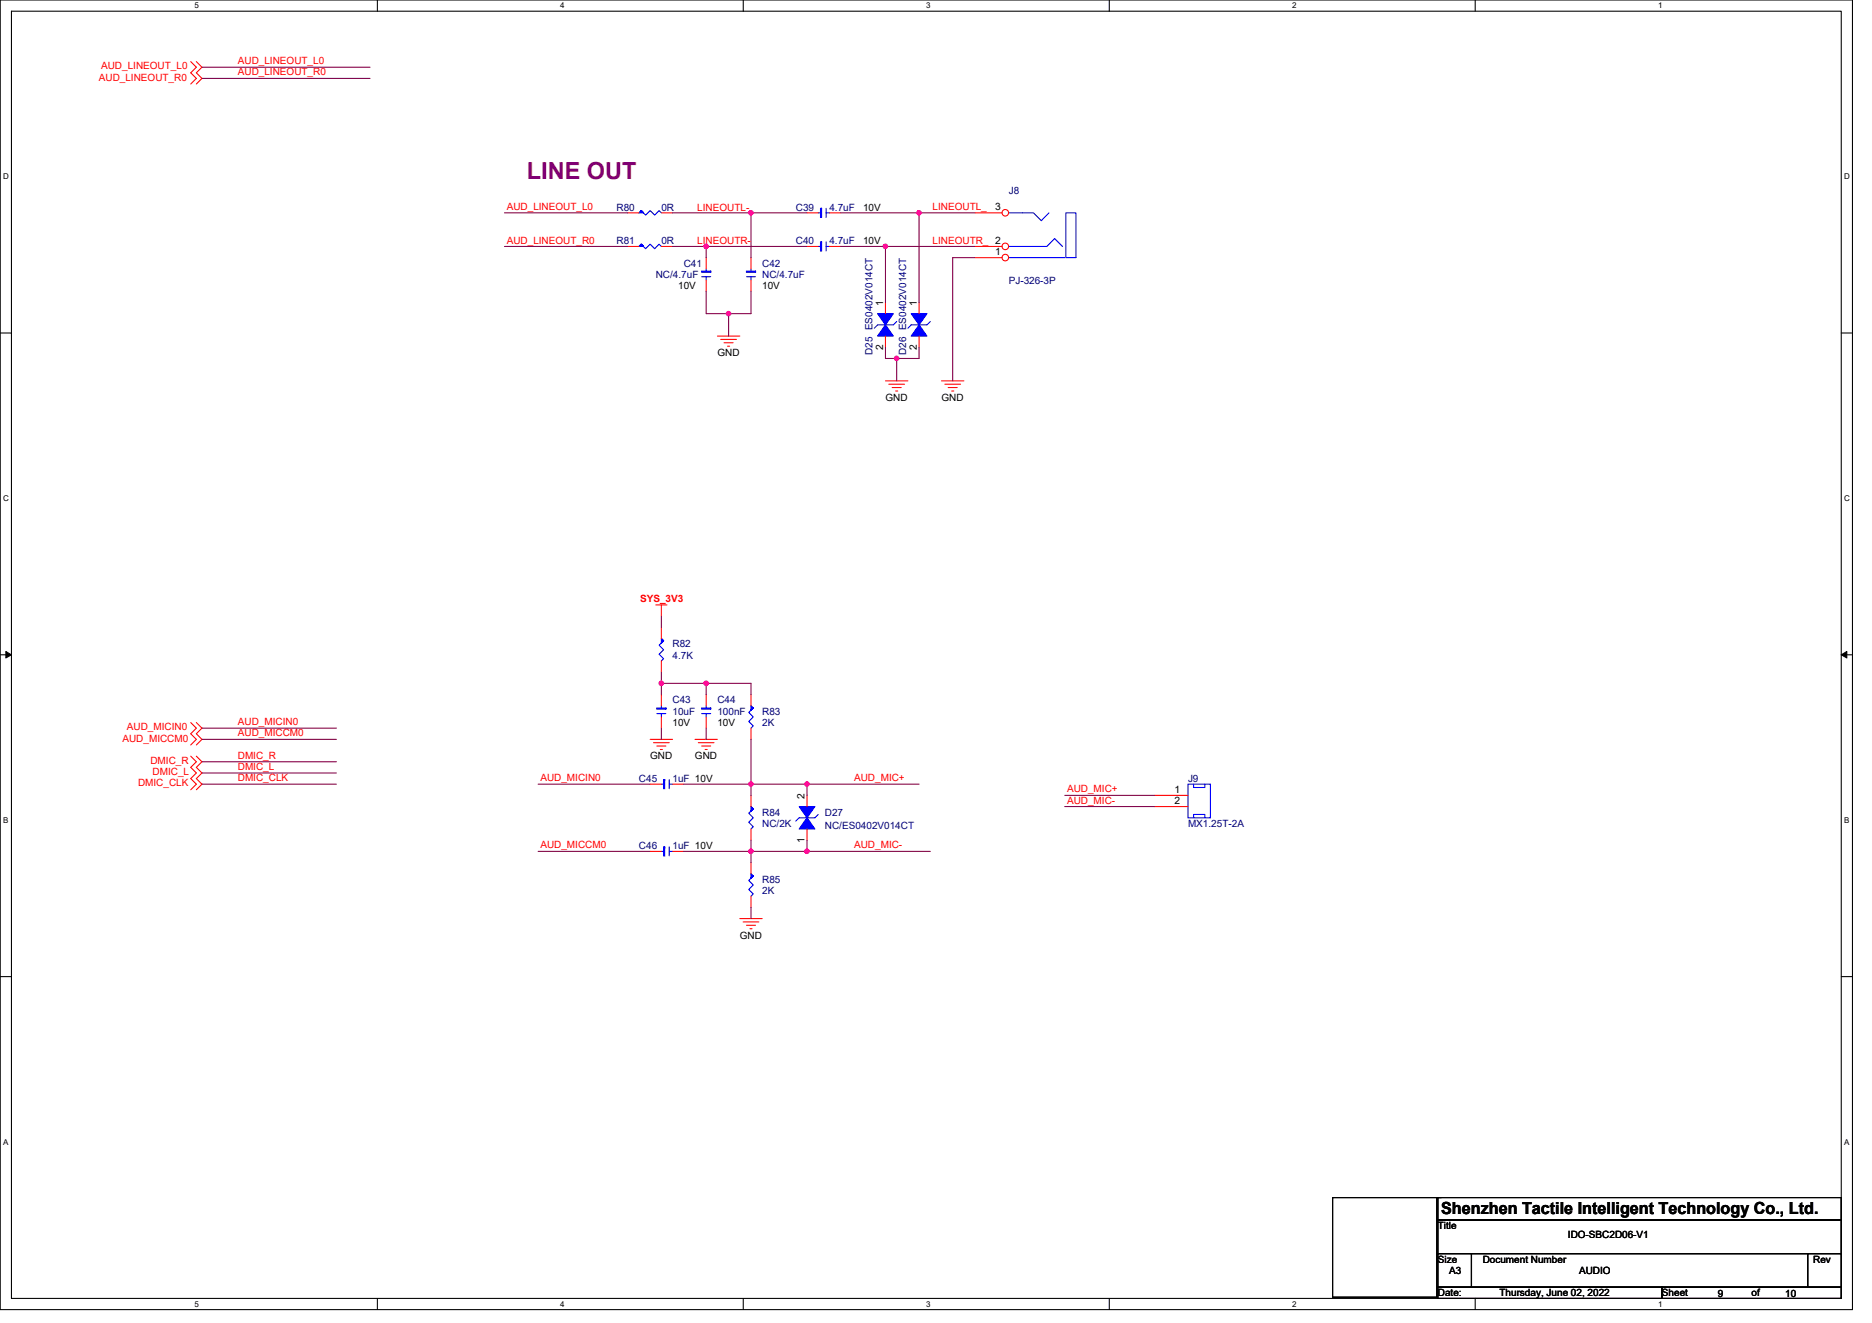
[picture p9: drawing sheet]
<svg xmlns="http://www.w3.org/2000/svg" width="297mm" height="210mm" viewBox="0 0 297 210" stroke-linecap="round" stroke-linejoin="round" font-family="sans-serif">
<path d="M0 0h293.9v207.9h-293.9zM1.8 1.8h290.4v204.3h-290.4z" fill="none" stroke="#000" stroke-width=".17"/>
<g fill="#fff">
<path d="M30.8 .2h.7v1.4h-.7z"/>
<path d="M30.8 206.3h.7v1.4h-.7z"/>
</g>
<path d="M59.9 0v1.8M59.9 206.1v1.8" fill="none" stroke="#000" stroke-width=".17"/>
<g fill="#fff">
<path d="M88.9 .2h.7v1.4h-.7z"/>
<path d="M88.9 206.3h.7v1.4h-.7z"/>
</g>
<path d="M117.9 0v1.8M117.9 206.1v1.8" fill="none" stroke="#000" stroke-width=".17"/>
<g fill="#fff">
<path d="M147 .2h.7v1.4h-.7z"/>
<path d="M147 206.3h.7v1.4h-.7z"/>
</g>
<path d="M176 0v1.8M176 206.1v1.8" fill="none" stroke="#000" stroke-width=".17"/>
<g fill="#fff">
<path d="M205 .2h.7v1.4h-.7z"/>
<path d="M205 206.3h.7v1.4h-.7z"/>
</g>
<path d="M234.1 0v1.8M234.1 206.1v1.8" fill="none" stroke="#000" stroke-width=".17"/>
<g fill="#fff">
<path d="M263.1 .2h.7v1.4h-.7z"/>
<path d="M263.1 206.3h.7v1.4h-.7z"/>
<path d="M.5 27.3h.9v1.4h-.9z"/>
<path d="M292.6 27.3h.9v1.4h-.9z"/>
<path d="M.5 78.4h.9v1.4h-.9z"/>
<path d="M292.6 78.4h.9v1.4h-.9z"/>
</g>
<path d="M0 52.9h1.8M292.2 52.9h1.7" fill="none" stroke="#000" stroke-width=".17"/>
<g fill="#fff">
<path d="M.5 129.5h.8v1.4h-.8z"/>
<path d="M292.6 129.5h.9v1.4h-.9z"/>
</g>
<path d="M0 103.9h1.8M292.2 103.9h1.7" fill="none" stroke="#000" stroke-width=".17"/>
<path d="M.9 103.4l.9 .5-.9 .5zM292.2 103.9l.8-.5v1z" fill="#000" stroke="#000" stroke-width=".16"/>
<g fill="#fff">
<path d="M.5 180.5h.8v1.4h-.8z"/>
<path d="M292.6 180.5h.9v1.4h-.9z"/>
</g>
<path d="M0 155h1.8M292.2 155h1.7M211.5 190.1h16.5v15.8h-16.5zM228.2 190.1h64v3.5h-64zM228.2 193.6h64v5.4h-64zM228.2 199h5.3v5.3h-5.3zM228.2 190.1h.5M233.5 199h53.3v5.3h-53.3zM286.8 199h5.4v5.3h-5.4zM228.2 204.3h35.5v1.8h-35.5zM263.7 204.3h28.5v1.8h-28.5z" fill="none" stroke="#000" stroke-width=".17"/>
<g fill="none" stroke="#f00" stroke-width=".17">
<path d="M30.3 9.8l.9 .9-.9 .9 .9 .8-.9 .9M31.2 9.8l.8 .9-.8 .9 .8 .8-.8 .9M99.6 33.8h1.8M99.6 39.1h1.8M104.9 33.8h1.8M104.9 39.1h1.8M128.1 33.8h1.7M128.1 39.1h1.7M131.6 33.8h1.8M131.6 39.1h1.8M112.1 40.9v1.8M112.1 44.4v1.8"/>
<path d="M113.8 53.3h3.6M114.4 53.9h2.5M114.9 54.4h1.4M115.4 54.9h.4M140.5 48v1.8M140.5 53.3v1.8M145.8 48v1.8M145.8 53.3v1.8M140.5 60.5h3.6M141 61h2.5M141.6 61.5h1.4M142.1 62.1h.3"/>
<path d="M149.4 60.5h3.5M149.9 61h2.5M150.4 61.5h1.5M151 62.1h.3M104.1 96h1.7M104.9 96v1.8M104.9 99.6v1.7M30.3 114.7l.9 .9-.9 .9 .9 .8-.9 .9M31.2 114.7l.8 .9-.8 .9 .8 .8-.8 .9M103.2 117.3h3.5M103.7 117.9h2.5M104.2 118.4h1.5"/>
<path d="M104.8 119h.3M104.9 110.2v1.8M104.9 113.8v1.8M104.9 104.9v1.8M110.3 117.3h3.5M110.8 117.9h2.5M111.3 118.4h1.5M111.9 119h.3M112.1 110.2v1.8M112.1 113.8v1.8M119.2 110.2v1.8M119.2 115.6v1.7"/>
<path d="M30.3 120l.9 .9-.9 .9 .9 .9-.9 .9 .9 .9-.9 .8M31.2 120l.8 .9-.8 .9 .8 .9-.8 .9 .8 .9-.8 .8M103.2 135.1h1.7M103.2 124.5h1.7M106.7 135.1h1.8M106.7 124.5h1.8M119.2 136.9v1.8M119.2 126.2v1.8M119.2 131.6v1.7M128.1 131.6v1.7M128.1 126.2v1.8M183.2 126.2h5.3"/>
<path d="M183.2 128h5.3M117.4 145.8h3.5M117.9 146.3h2.5M118.4 146.9h1.5M119 147.4h.3M119.2 142.2v1.8"/>
</g>
<g fill="none" stroke="#00f" stroke-width=".17">
<path d="M101.4 33.8l.3-.4 .7 .7 .8-.7 .7 .7 .7-.7 .3 .4M101.4 39.1l.3-.3 .7 .7 .8-.7 .7 .7 .7-.7 .3 .3M129.8 33.8h.4M129.8 39.1h.4M131.1 33.8h.5M131.1 33.1v1.4M131.1 39.1h.5M131.1 38.4v1.4M160.1 39.1h6l1.2-1.2 1.3 1.2M160.1 33.8h3.9l1.2 1.2 1.3-1.2M169.1 33.8h1.6v7.1h-1.6zM111.3 43.9h1.5"/>
<path d="M112.1 43.9v.5M112.1 42.7v.3M142.3 51l-.6 .6h-2.4l-.6 .5M147.6 51l-.5 .6h-2.5l-.5 .5M160.1 40.9h8.8M104.2 113.3h1.5M104.9 113.3v.5M104.9 112v.4M104.9 101.3l.4 .4-.7 .7 .7 .7-.7 .7 .7 .7-.4 .4M111.3 113.3h1.5M112.1 113.3v.5M112.1 112v.4"/>
<path d="M119.2 112l.3 .4-.7 .7 .7 .7-.7 .7 .7 .7-.3 .4M104.9 135.1h.4M104.9 124.5h.4M106.2 135.1h.5M106.2 134.4v1.4M106.2 124.5h.5M106.2 123.7v1.5M119.2 138.7l.3 .3-.7 .7 .7 .8-.7 .7 .7 .7-.3 .3M119.2 128l.3 .4-.7 .7 .7 .7-.7 .7 .7 .7-.3 .4M129.8 129.3l-.5 .5h-2.5l-.5 .5M188.5 124.5h3.6v5.3h-3.6zM189.4 129.8v-.5h1.8v.5"/>
<path d="M189.4 124.5v.5h1.8v-.5"/>
</g>
<g fill="#00f" stroke="#00f" stroke-width=".17">
<path d="M105.3 134.4v1.4h.2v-1.4z" fill-rule="evenodd"/>
<path d="M105.3 123.7v1.5h.2v-1.5z" fill-rule="evenodd"/>
<path d="M126.8 128h2.5l-1.2 1.8z" fill-rule="evenodd"/>
<path d="M128.1 129.8l1.2 1.8h-2.5z" fill-rule="evenodd"/>
<path d="M130.2 33.1v1.4h.2v-1.4z" fill-rule="evenodd"/>
<path d="M140.5 51.6l1.2 1.7h-2.4z" fill-rule="evenodd"/>
<path d="M139.3 49.8h2.4l-1.2 1.8z" fill-rule="evenodd"/>
<path d="M119.2 112l.3 .4-.3 .3 .3-.3-.3 .3z" fill-rule="evenodd"/>
<path d="M130.2 38.4v1.4h.2v-1.4z" fill-rule="evenodd"/>
<path d="M119.2 138.7l.3 .3-.3 .4 .3-.4-.3 .4z" fill-rule="evenodd"/>
<path d="M111.3 112.4v.1h1.5v-.1z" fill-rule="evenodd"/>
<path d="M101.7 33.4l.4 .4h-.7l.3-.4 .4 .4z" fill-rule="evenodd"/>
<path d="M145.8 51.6l1.3 1.7h-2.5z" fill-rule="evenodd"/>
<path d="M144.6 49.8h2.5l-1.3 1.8z" fill-rule="evenodd"/>
<path d="M119.2 128l.3 .4-.3 .3 .3-.3-.3 .3z" fill-rule="evenodd"/>
<path d="M101.7 38.8l.4 .3h-.7l.3-.3 .4 .3z" fill-rule="evenodd"/>
<path d="M104.2 112.4v.1h1.5v-.1z" fill-rule="evenodd"/>
<path d="M111.3 43v.2h1.5v-.2z" fill-rule="evenodd"/>
<path d="M104.9 101.3l.4 .4-.4 .4 .4-.4-.4 .4z" fill-rule="evenodd"/>
</g>
<circle cx="159.5" cy="39.1" r=".52" fill="#fff" stroke="#f00" stroke-width=".17"/>
<path d="M154.7 39.1h4.3" fill="none" stroke="#f00" stroke-width=".17"/>
<circle cx="159.5" cy="33.8" r=".52" fill="#fff" stroke="#f00" stroke-width=".17"/>
<path d="M154.7 33.8h4.3" fill="none" stroke="#f00" stroke-width=".17"/>
<circle cx="159.5" cy="40.9" r=".52" fill="#fff" stroke="#f00" stroke-width=".17"/>
<path d="M119.2 40.9v1.8M119.2 44.4v1.8M154.7 40.9h4.3" fill="none" stroke="#f00" stroke-width=".17"/>
<path d="M118.4 43.9h1.5M119.2 43.9v.5M119.2 42.7v.3" fill="none" stroke="#00f" stroke-width=".17"/>
<path d="M118.4 43v.2h1.5v-.2z" fill-rule="evenodd" fill="#00f" stroke="#00f" stroke-width=".17"/>
<g fill="none" stroke="#800040" stroke-width=".17">
<path d="M32 10.7h26.7M32 12.4h26.7M80 39.1h19.6M80 33.8h19.6M106.7 33.8h12.5M106.7 39.1h5.4M112.1 39.1v1.8M112.1 39.1h16M119.2 33.8v7.1M119.2 33.8h8.9M133.4 33.8h12.4M133.4 39.1h7.1"/>
<path d="M140.5 39.1v8.9M140.5 39.1h14.2M145.8 33.8v14.2M145.8 33.8h8.9M112.1 46.2v3.6h3.5M115.6 49.8v3.5M119.2 46.2v3.6h-3.6M140.5 55.1v1.8h1.8M142.3 56.9v3.6M145.8 55.1v1.8h-3.5M154.7 40.9h-3.5v19.6M104.9 97.8v1.8"/>
<path d="M32 115.6h21.4M32 117.3h21.4M104.9 115.6v1.7M104.9 108.5v1.7M104.9 106.7v1.8M104.9 108.5h7.2M112.1 115.6v1.7M112.1 108.5v1.7M112.1 108.5h7.1v1.7M119.2 117.3v7.2M32 120.9h21.4M32 122.7h21.4"/>
<path d="M32 124.5h21.4M85.4 124.5h17.8M85.4 135.1h17.8M108.5 124.5h10.7M108.5 135.1h10.7M119.2 133.4v1.7M119.2 124.5v1.7M119.2 135.1v1.8M119.2 124.5h8.9M119.2 135.1h8.9M128.1 124.5h17.7M128.1 124.5v1.7"/>
<path d="M128.1 133.4v1.7M128.1 135.1h19.5M168.9 128h14.3M168.9 126.2h14.3M119.2 144v1.8"/>
</g>
<g fill="#f0f" stroke="#f0f" stroke-width=".17">
<circle cx="119.2" cy="124.4" r=".35"/>
<circle cx="119.2" cy="135.1" r=".35"/>
<circle cx="128" cy="124.4" r=".35"/>
<circle cx="128" cy="135.1" r=".35"/>
<circle cx="112" cy="108.4" r=".35"/>
<circle cx="104.9" cy="108.4" r=".35"/>
<circle cx="140.5" cy="39.1" r=".35"/>
<circle cx="142.3" cy="56.9" r=".35"/>
<circle cx="119.2" cy="33.8" r=".35"/>
<circle cx="112" cy="39.1" r=".35"/>
<circle cx="115.6" cy="49.8" r=".35"/>
<circle cx="145.8" cy="33.8" r=".35"/>
</g>
<text font-size="3.7" fill="#800080" x="83.6" y="28.4">LINE OUT</text>
<text font-size="2.6" x="228.7" y="192.7">Shenzhen Tactile Intelligent Technology Co., Ltd.</text>
<g font-size="1.6" fill="#f00">
<text x="16" y="11">AUD_LINEOUT_L0</text>
<text x="37.7" y="10.2">AUD_LINEOUT_L0</text>
<text x="37.7" y="12">AUD_LINEOUT_R0</text>
<text x="15.7" y="12.8">AUD_LINEOUT_R0</text>
<text x="80.4" y="33.3">AUD_LINEOUT_L0</text>
<text x="110.6" y="33.4">LINEOUTL-</text>
<text x="148" y="33.3">LINEOUTL_</text>
<text x="80.4" y="38.7">AUD_LINEOUT_R0</text>
<text x="110.6" y="38.8">LINEOUTR-</text>
<text x="148" y="38.7">LINEOUTR_ 2</text>
<text x="101.6" y="95.5">SYS_3V3</text>
<text x="19.4" y="117.7">AUD_MICCM0</text>
<text x="20.1" y="115.9">AUD_MICIN0</text>
<text x="37.7" y="115.1">AUD_MICIN0</text>
<text x="37.7" y="116.9">AUD_MICCM0</text>
<text x="21.9" y="124.8">DMIC_CLK</text>
<text x="23.9" y="121.3">DMIC_R</text>
<text x="24.2" y="123">DMIC_L</text>
<text x="37.7" y="120.4">DMIC_R</text>
<text x="37.7" y="122.2">DMIC_L</text>
<text x="37.7" y="124">DMIC_CLK</text>
<text x="85.7" y="124">AUD_MICIN0</text>
<text x="135.5" y="124">AUD_MIC+</text>
<text x="169.3" y="125.8">AUD_MIC+</text>
<text x="169.3" y="127.6">AUD_MIC-</text>
<text x="85.7" y="134.7">AUD_MICCM0</text>
<text x="135.5" y="134.7">AUD_MIC-</text>
</g>
<g font-size="1.6" fill="#000080">
<text x="97.8" y="33.4">R80</text>
<text x="104.9" y="33.4">0R</text>
<text x="126.3" y="33.4">C39</text>
<text x="131.6" y="33.4">4.7uF</text>
<text x="160.1" y="30.8">J8</text>
<text x="97.8" y="38.8">R81</text>
<text x="104.9" y="38.8">0R</text>
<text x="126.3" y="38.8">C40</text>
<text x="131.6" y="38.8">4.7uF</text>
<text x="104.1" y="44.1">NC/4.7uF</text>
<text x="108.5" y="42.3">C41</text>
<text x="120.9" y="42.3">C42</text>
<text x="120.9" y="44.1">NC/4.7uF</text>
<text x="160.1" y="45.1">PJ-326-3P</text>
<text x="138.4" y="56.4" transform="rotate(-90 138.4 56.4)">D25 ES0402V014CT</text>
<text x="143.8" y="56.4" transform="rotate(-90 143.8 56.4)">D26 ES0402V014CT</text>
<text x="106.7" y="102.8">R82</text>
<text x="106.7" y="104.5">4.7K</text>
<text x="106.7" y="111.7">C43</text>
<text x="106.7" y="113.4">10uF</text>
<text x="113.8" y="111.7">C44</text>
<text x="113.8" y="113.4">100nF</text>
<text x="120.9" y="113.4">R83</text>
<text x="120.9" y="115.2">2K</text>
<text x="101.4" y="124.1">C45</text>
<text x="106.7" y="124.1">1uF 10V</text>
<text x="188.5" y="124.1">J9</text>
<text x="120.9" y="129.4">R84</text>
<text x="120.9" y="131.2">NC/2K</text>
<text x="130.9" y="129.4">D27</text>
<text x="130.9" y="131.6">NC/ES0402V014CT</text>
<text x="188.5" y="131.2">MX1.25T-2A</text>
<text x="101.4" y="134.8">C46</text>
<text x="106.7" y="134.8">1uF 10V</text>
<text x="120.9" y="140.1">R85</text>
<text x="120.9" y="141.9">2K</text>
</g>
<g font-size="1.6">
<text x="136.9" y="33.4">10V</text>
<text x="157.9" y="33.4">3</text>
<text x="136.9" y="38.8">10V</text>
<text x="157.9" y="40.5">1</text>
<text x="107.6" y="45.9">10V</text>
<text x="120.9" y="45.9">10V</text>
<text x="140.1" y="48.5" transform="rotate(-90 140.1 48.5)">1</text>
<text x="145.5" y="48.5" transform="rotate(-90 145.5 48.5)">1</text>
<text x="113.8" y="56.5">GND</text>
<text x="140.1" y="55.5" transform="rotate(-90 140.1 55.5)">2</text>
<text x="145.5" y="55.5" transform="rotate(-90 145.5 55.5)">2</text>
<text x="140.5" y="63.6">GND</text>
<text x="149.4" y="63.6">GND</text>
<text x="106.7" y="115.2">10V</text>
<text x="113.8" y="115.2">10V</text>
<text x="103.2" y="120.5">GND</text>
<text x="110.3" y="120.5">GND</text>
<text x="186.4" y="125.9">1</text>
<text x="127.7" y="126.8" transform="rotate(-90 127.7 126.8)">2</text>
<text x="186.4" y="127.6">2</text>
<text x="127.7" y="133.7" transform="rotate(-90 127.7 133.7)">1</text>
<text x="117.4" y="149">GND</text>
<text x="228.2" y="195.1">Title</text>
<text x="248.8" y="196.5">IDO-SBC2D06-V1</text>
<text x="228.2" y="200.4">Size</text>
<text x="229.9" y="202.2">A3</text>
<text x="235.3" y="200.4">Document Number</text>
<text x="250.6" y="202.2">AUDIO</text>
<text x="287.7" y="200.4">Rev</text>
<text x="228.2" y="205.7">Date:</text>
<text x="237.9" y="205.7">Thursday, June 02, 2022</text>
<text x="263.7" y="205.7">Sheet</text>
<text x="272.6" y="205.9">9</text>
<text x="277.9" y="205.7">of</text>
<text x="283.3" y="205.9">10</text>
</g>
<g font-size="1.3">
<text x="30.8" y="1.3">5</text>
<text x="88.9" y="1.3">4</text>
<text x="147" y="1.3">3</text>
<text x="205" y="1.3">2</text>
<text x="263.1" y="1.3">1</text>
<text x=".5" y="28.4">D</text>
<text x="292.6" y="28.4">D</text>
<text x=".5" y="79.5">C</text>
<text x="292.6" y="79.5">C</text>
<text x=".5" y="130.6">B</text>
<text x="292.6" y="130.6">B</text>
<text x=".5" y="181.7">A</text>
<text x="292.6" y="181.7">A</text>
<text x="30.8" y="207.4">5</text>
<text x="88.9" y="207.4">4</text>
<text x="147" y="207.4">3</text>
<text x="205" y="207.4">2</text>
<text x="263.1" y="207.4">1</text>
</g>
</svg>
